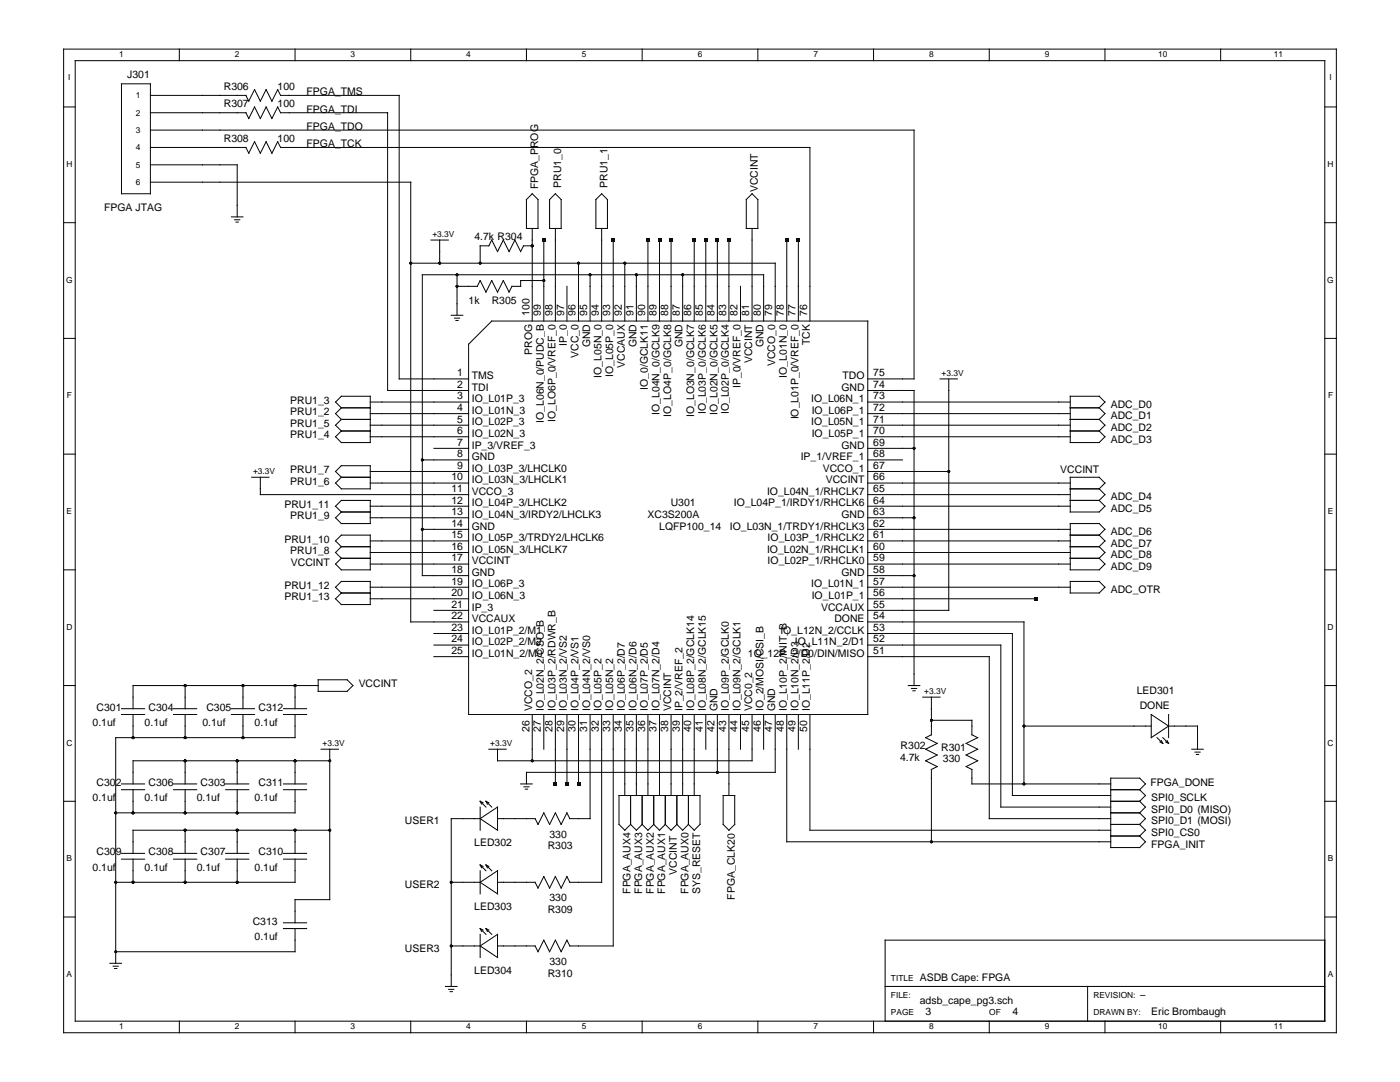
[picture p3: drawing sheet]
<svg xmlns="http://www.w3.org/2000/svg" width="279mm" height="216mm" viewBox="0 0 279 216" stroke-linecap="round" stroke-linejoin="round" font-family="sans-serif">
<g fill="none" stroke="#000" stroke-width=".2">
<path d="M12.7 9.8h254v196.3h-254zM15 12.1h249.4v191.7h-249.4zM24.2 16.7h5.8v22h-5.8zM30 19h19.1M35.8 9.8v2.3M49.1 19l.5 1.2 1.2-2.3 1.2 2.3 1.1-2.3 1.2 2.3 1.1-2.3 .6 1.1h23.7v56.6h13.8M58.9 9.8v2.3M82 9.8v2.3M105.1 9.8v2.3M128.2 9.8v2.3M151.2 9.8v2.3M174.3 9.8v2.3"/>
<path d="M197.4 9.8v2.3M220.5 9.8v2.3M243.6 9.8v2.3M12.7 21.3h2.3M30 36.4h52v87.7h11.5M30 22.5h19.1M30 29.4h19.1M30 26h152.4v49.6h-9.2M30 32.9h17.3v10.4M49.1 22.5l.5 1.2 1.2-2.4 1.2 2.4 1.1-2.4 1.2 2.4 1.1-2.4 .6 1.2h21.4v55.4h16.1M49.1 29.4l.5 1.2 1.2-2.3 1.2 2.3 1.1-2.3 1.2 2.3 1.1-2.3 .6 1.1h105.6v34.7M106.2 38.7l1.2 1.1v5.8h-2.3v-5.8z"/>
<path d="M109.7 39.8l1.1-1.1 1.2 1.1v5.8h-2.3zM120.1 38.7l1.1 1.1v5.8h-2.3v-5.8zM150.1 38.7l1.1 1.1v5.8h-2.3v-5.8zM264.4 21.3h2.3M12.7 44.4h2.3M46.2 43.3h2.3M46.8 43.9h1.1M47.1 44.3h.5M82 52.5h72.7v11.6M86 47.9h3.5M87.7 47.9v4.6M91.2 54.8v8.1"/>
<path d="M91.2 57.1h4.1l.5-1.1 1.2 2.3 1.1-2.3 1.2 2.3 1.1-2.3 1.2 2.3 .6-1.2M103.9 50.2l-1.1-2.3-1.2 2.3-1.2-2.3-1.1 2.3-1.2-2.3-.5 1.2h-1.8v3.4M106.2 45.6v18.5M106.2 49.1h-1.7l-.6 1.1M108.5 47.9v16.2M108.5 56h-4.6v1.1h-1.7M110.8 45.6v18.5M113.1 57.1v7M115.5 52.5v11.6M117.8 54.8v9.3M120.1 45.6v18.5M122.4 47.9v16.2"/>
<path d="M124.7 52.5v11.6M127 54.8v9.3M129.3 47.9v16.2M131.6 47.9v16.2M133.9 47.9v16.2M136.2 54.8v9.3M138.5 47.9v16.2M140.9 47.9v16.2M143.2 47.9v16.2M145.5 47.9v16.2M147.8 57.1v7M150.1 45.6v18.5"/>
<path d="M157 47.9v16.2M159.3 47.9v16.2M264.4 44.4h2.3M12.7 67.5h2.3M90.1 62.9h2.3M90.7 63.5h1M91 63.9h.4M93.5 68.7l4.6-4.6h75.1v78.5h-79.7zM152.4 64.1v-9.3h-68.1v60.1h9.2M173.2 77.9h9.2v58.9M187.6 75.6h3.5M189.3 75.6v46.2h-16.1"/>
<path d="M264.4 67.5h2.3M12.7 90.6h2.3M50.2 95.2h3.5M52 95.2v3.5h41.5M67 94.1l1.1-1.2h5.8v4.6h-5.8l-1.1-1.1 1.1-1.2zM68.1 95.2h5.8M68.1 81.4l-1.1-1.2 1.1-1.1h5.8v9.2h-5.8l-1.1-1.1 1.1-1.2M68.1 81.4l-1.1 1.1 1.1 1.2M68.1 83.7h5.8M68.1 81.4h5.8M68.1 86h5.8M68.1 83.7l-1.1 1.1 1.1 1.2"/>
<path d="M73.9 96.4h19.6M73.9 80.2h19.6M73.9 82.5h19.6M73.9 84.8h19.6M73.9 87.2h19.6M73.9 94.1h19.6M84.3 91.8h9.2M86.6 89.5h6.9M173.2 89.5h9.2M173.2 96.4h40.4M173.2 91.8h6.9M173.2 98.7h40.4"/>
<path d="M173.2 80.2h40.4M173.2 82.5h40.4M173.2 84.8h40.4M173.2 87.2h40.4M173.2 94.1h16.1M213.6 97.5h5.8M213.6 83.7h5.8M213.6 81.4h5.8M213.6 86h5.8M213.6 99.9h5.8M219.4 81.4l1.1-1.2-1.1-1.1h-5.8v9.2h5.8l1.1-1.1-1.1-1.2M219.4 97.5l1.1-1.1-1.1-1.2h-5.8v7h5.8l1.1-1.2-1.1-1.1"/>
<path d="M219.4 81.4l1.1 1.1-1.1 1.2M219.4 83.7l1.1 1.1-1.1 1.2M219.4 97.5l1.1 1.2-1.1 1.2M264.4 90.6h2.3M12.7 113.7h2.3M67 101l1.1-1.1h5.8v4.6h-5.8l-1.1-1.2 1.1-1.1zM67 117.2l1.1-1.2h5.8v4.6h-5.8l-1.1-1.1 1.1-1.2zM68.1 109.1l-1.1-1.2 1.1-1.1h5.8v6.9h-5.8l-1.1-1.1 1.1-1.2M68.1 111.4h5.8M68.1 102.2h5.8M68.1 109.1l-1.1 1.1 1.1 1.2M68.1 109.1h5.8"/>
<path d="M68.1 118.3h5.8M73.9 103.3h19.6M73.9 101h19.6M73.9 107.9h19.6M73.9 110.2h19.6M73.9 112.6h19.6M73.9 117.2h19.6M73.9 119.5h19.6M84.3 105.6h9.2M173.2 103.3h9.2M173.2 114.9h9.2M173.2 105.6h40.4"/>
<path d="M173.2 101h40.4M173.2 107.9h40.4M173.2 110.2h40.4M173.2 112.6h40.4M173.2 117.2h40.4M173.2 119.5h33.5M213.6 116h5.8l1.1 1.2-1.1 1.1h-5.8zM213.6 111.4h5.8M213.6 109.1h5.8M213.6 106.8h5.8M219.4 106.8l1.1-1.2-1.1-1.1h-5.8v9.2h5.8l1.1-1.1-1.1-1.2M219.4 106.8l1.1 1.1-1.1 1.2"/>
<path d="M219.4 109.1l1.1 1.1-1.1 1.2M264.4 113.7h2.3M12.7 136.8h2.3M36.9 136.8v4.6M48.5 136.8v4.6M58.9 136.8v4.6M63.5 136.8h-36.9v4.6M63.5 135.6h5.8l1.1 1.2-1.1 1.2h-5.8zM86.6 121.8h6.9M86.6 126.4h6.9M86.6 128.7h6.9M86.6 131h6.9"/>
<path d="M173.2 131h24.2v32.4h24.3M173.2 124.1h31.2v32.3M173.2 126.4h28.8v32.3h19.7M173.2 128.7h26.5v32.3h22M181.3 136.8h2.3M181.9 137.4h1M182.2 137.8h.4M184.2 139.1h3.4M185.9 139.1v7.5l-1.2 .6 2.3 1.1-2.3 1.2 2.3 1.2-2.3 1.1 2.3 1.2-1.1 .5v14.5M264.4 136.8h2.3M12.7 159.9h2.3M24.2 156.4h4.7"/>
<path d="M24.2 157.6h4.7M24.2 142.6h4.7M24.2 141.4h4.7M26.6 142.6v4.6M26.6 157.6v4.6M34.6 156.4h4.7M34.6 157.6h4.7M34.6 142.6h4.7M34.6 141.4h4.7M36.9 142.6v4.6M36.9 151.8v4.6M36.9 157.6v4.6"/>
<path d="M45 156.4h4.6M45 157.6h4.6M46.2 142.6h4.6M46.2 141.4h4.6M47.3 151.8v4.6M47.3 157.6v4.6M48.5 142.6v4.6M56.6 156.4h4.6M56.6 157.6h4.6M56.6 142.6h4.6M56.6 141.4h4.6M58.9 142.6v4.6h-35.8v45"/>
<path d="M58.9 151.8v4.6M58.9 157.6v4.6h-35.8M64.1 149.5h3.4M65.8 149.5v30h-6.9v4.6M65.8 151.8h-39.2v4.6M95.8 159.9l1.2 1.1M95.8 159.9l.3 .6M95.8 159.9l.6 .3M97 159.9l1.1 1.1M97 159.9l.3 .6M97 159.9l.6 .3M97.6 149.5h3.4"/>
<path d="M103.9 156.4h2.3M104.5 157h1.1M104.8 157.5h.5M106.2 142.6v9.2M108.5 142.6v6.9M110.8 142.6v13.8M113.1 142.6v13.8M115.5 142.6v13.8M117.8 142.6v20.8h-4.1l-.6-1.2-1.1 2.3-1.2-2.3-1.1 2.3-1.2-2.3-1.1 2.3-.6-1.1h-7.5M120.1 142.6v33.5h-6.4l-.6-1.2-1.1 2.3-1.2-2.3-1.1 2.3-1.2-2.3-1.1 2.3-.6-1.1h-7.5M122.4 142.6v46.2h-8.7l-.6-1.2-1.1 2.3-1.2-2.3-1.1 2.3-1.2-2.3-1.1 2.3-.6-1.1h-7.5M124.7 142.6v16.1"/>
<path d="M125.8 158.7v5.8M127 142.6v16.1M128.2 158.7v5.8M129.3 142.6v16.1M130.5 158.7v5.8M131.6 142.6v16.1M132.8 158.7v5.8M133.9 142.6v16.1M135.1 158.7v5.8M136.2 142.6v16.1M137.4 158.7v5.8M138.5 142.6v16.1"/>
<path d="M140.9 142.6v6.9M143.2 142.6v11.5M144.3 158.7h2.3v5.8l-1.1 1.2-1.2-1.2zM145.5 142.6v16.1M147.8 142.6v6.9M150.1 142.6v9.2h-50.8v-2.3M152.4 142.6v6.9M154.7 142.6v11.5h-49.6v2.3M157 142.6v25.4h64.7M159.3 142.6v6.9M161.6 142.6v23.1h60.1M185.9 143.7h8.1v2.9l1.1 .6-2.3 1.1 2.3 1.2-2.3 1.2 2.3 1.1-2.3 1.2 1.2 .5v2.9h27.7"/>
<path d="M204.4 144.9h25.4M221.7 159.9h5.7M221.7 157.6h5.7M227.4 157.6l1.2-1.2-1.2-1.1h-5.7v13.8h5.7l1.2-1.1-1.2-1.2M227.4 157.6l1.2 1.1-1.2 1.2M227.4 159.9l1.2 1.1-1.2 1.2M229.8 142.6l3.4 2.3-3.4 2.3zM230.9 147.2l1.2 1.1M231.5 148.1l.6 .2M231.8 147.8l.3 .5M232.1 147.2l1.1 1.1M232.6 148.1l.6 .2"/>
<path d="M232.9 147.8l.3 .5M233.2 142.6v4.6M233.2 144.9h5.8v4.6M237.8 149.5h2.3M238.5 150.1h1M238.8 150.5h.4M264.4 159.9h2.3M24.2 171.4h4.7M24.2 170.3h4.7M26.6 171.4v4.7M34.6 171.4h4.7M34.6 170.3h4.7"/>
<path d="M36.9 165.7v4.6M36.9 171.4v4.7M45 171.4h4.6M45 170.3h4.6M47.3 165.7v4.6M47.3 171.4v4.7M56.6 171.4h4.6M56.6 170.3h4.6M58.9 165.7v4.6M58.9 171.4v4.7h-35.8M65.8 165.7h-39.2v4.6M90.1 176.1h5.7"/>
<path d="M95.8 163.4l3.5-2.4v4.7zM95.8 176.1l3.5-2.4v4.7zM95.8 161v4.7M95.8 173.7v4.7M95.8 163.4h-5.7v33.4M95.8 172.6l1.2 1.1M95.8 172.6l.3 .6M95.8 172.6l.6 .3M97 172.6l1.1 1.1M97 172.6l.3 .6M97 172.6l.6 .3M125.8 164.5l-1.1 1.2-1.2-1.2v-5.8h16.2v5.8l-1.2 1.2-1.1-1.2"/>
<path d="M125.8 164.5l1.2 1.2 1.2-1.2M128.2 164.5l1.1 1.2 1.2-1.2M130.5 164.5l1.1 1.2 1.2-1.2M132.8 164.5l1.1 1.2 1.2-1.2M135.1 164.5l1.1 1.2 1.2-1.2M221.7 166.8h5.7M221.7 162.2h5.7M221.7 164.5h5.7M227.4 164.5l1.2 1.2-1.2 1.1M227.4 162.2l1.2 1.2-1.2 1.1M12.7 183h2.3M21.9 192.2h2.3"/>
<path d="M22.6 192.8h1M22.9 193.3h.4M56.6 184.1h4.6M56.6 185.3h4.6M58.9 185.3v4.6h-35.8M88.9 196.8h2.3M89.5 197.4h1.1M89.8 197.9h.5M90.1 188.8h5.7M95.8 188.8l3.5-2.4v4.7zM95.8 186.4v4.7M95.8 185.3l1.2 1.1"/>
<path d="M95.8 185.3l.3 .6M95.8 185.3l.6 .3M97 185.3l1.1 1.1M97 185.3l.3 .6M97 185.3l.6 .3M176.6 196.8h87.8M217.1 196.8v7M264.4 183h2.3M264.4 187.6h-87.8v16.2M35.8 203.8v2.3M58.9 203.8v2.3M82 203.8v2.3"/>
<path d="M105.1 203.8v2.3M128.2 203.8v2.3M151.2 203.8v2.3M174.3 203.8v2.3M197.4 203.8v2.3M220.5 203.8v2.3M243.6 203.8v2.3"/>
</g>
<g fill="#000">
<path d="M108.2 47.6h.7v.6h-.7zM122 47.6h.7v.6h-.7zM129 47.6h.7v.6h-.7zM131.3 47.6h.7v.6h-.7zM133.6 47.6h.7v.6h-.7zM138.2 47.6h.7v.6h-.7zM140.5 47.6h.7v.6h-.7zM142.8 47.6h.7v.6h-.7zM145.1 47.6h.7v.6h-.7zM156.7 47.6h.7v.6h-.7zM159 47.6h.7v.6h-.7zM206.3 119.1h.7v.7h-.7z"/>
<path d="M110.5 156.1h.7v.7h-.7zM112.8 156.1h.7v.7h-.7zM115.1 156.1h.7v.7h-.7z"/>
<circle cx="82" cy="52.5" r=".29"/>
<circle cx="87.7" cy="52.5" r=".29"/>
<circle cx="91.2" cy="54.8" r=".29"/>
<circle cx="91.2" cy="57.1" r=".29"/>
<circle cx="95.8" cy="52.5" r=".29"/>
<circle cx="106.2" cy="49.1" r=".29"/>
<circle cx="108.5" cy="56" r=".29"/>
<circle cx="115.5" cy="52.5" r=".29"/>
<circle cx="117.8" cy="54.8" r=".29"/>
<circle cx="124.7" cy="52.5" r=".29"/>
<circle cx="127" cy="54.8" r=".29"/>
<circle cx="136.2" cy="54.8" r=".29"/>
<circle cx="84.3" cy="91.8" r=".29"/>
<circle cx="182.4" cy="89.5" r=".29"/>
<circle cx="189.3" cy="94.1" r=".29"/>
<circle cx="84.3" cy="105.6" r=".29"/>
<circle cx="182.4" cy="103.3" r=".29"/>
<circle cx="182.4" cy="114.9" r=".29"/>
<circle cx="36.9" cy="136.8" r=".29"/>
<circle cx="48.5" cy="136.8" r=".29"/>
<circle cx="58.9" cy="136.8" r=".29"/>
<circle cx="26.6" cy="147.2" r=".29"/>
<circle cx="36.9" cy="147.2" r=".29"/>
<circle cx="36.9" cy="151.8" r=".29"/>
<circle cx="47.3" cy="151.8" r=".29"/>
<circle cx="48.5" cy="147.2" r=".29"/>
<circle cx="58.9" cy="151.8" r=".29"/>
<circle cx="65.8" cy="151.8" r=".29"/>
<circle cx="106.2" cy="151.8" r=".29"/>
<circle cx="143.2" cy="154.1" r=".29"/>
<circle cx="185.9" cy="143.7" r=".29"/>
<circle cx="204.4" cy="156.4" r=".29"/>
<circle cx="204.4" cy="144.9" r=".29"/>
<circle cx="23.1" cy="162.2" r=".29"/>
<circle cx="23.1" cy="176.1" r=".29"/>
<circle cx="26.6" cy="162.2" r=".29"/>
<circle cx="26.6" cy="176.1" r=".29"/>
<circle cx="36.9" cy="162.2" r=".29"/>
<circle cx="36.9" cy="176.1" r=".29"/>
<circle cx="36.9" cy="165.7" r=".29"/>
<circle cx="47.3" cy="162.2" r=".29"/>
<circle cx="47.3" cy="176.1" r=".29"/>
<circle cx="47.3" cy="165.7" r=".29"/>
<circle cx="58.9" cy="165.7" r=".29"/>
<circle cx="65.8" cy="165.7" r=".29"/>
<circle cx="90.1" cy="176.1" r=".29"/>
<circle cx="185.9" cy="168" r=".29"/>
<circle cx="23.1" cy="189.9" r=".29"/>
<circle cx="90.1" cy="188.8" r=".29"/>
</g>
<g font-size="2.1">
<text x="25.4" y="15.6">J301</text>
<text x="44.7" y="17.9">R306</text>
<text x="55.4" y="17.9">100</text>
<text x="44.7" y="21.3">R307</text>
<text x="55.4" y="21.3">100</text>
<text x="61.2" y="19">FPGA_TMS</text>
<text x="61.2" y="22.5">FPGA_TDI</text>
<text x="44.7" y="28.3">R308</text>
<text x="55.4" y="28.3">100</text>
<text x="61.2" y="26">FPGA_TDO</text>
<text x="61.2" y="29.4">FPGA_TCK</text>
<text x="107.4" y="37.8" transform="rotate(-90 107.4 37.8)">FPGA_PROG</text>
<text x="112" y="37.5" transform="rotate(-90 112 37.5)">PRU1_0</text>
<text x="121.2" y="37.5" transform="rotate(-90 121.2 37.5)">PRU1_1</text>
<text x="151.2" y="38.3" transform="rotate(-90 151.2 38.3)">VCCINT</text>
<text x="20.8" y="42.1">FPGA JTAG</text>
<text x="94.7" y="47.9">4.7k R304</text>
<text x="93.5" y="60.6">1k</text>
<text x="98.1" y="60.6">R305</text>
<text x="105.6" y="63" transform="rotate(-90 105.6 63)">100</text>
<text x="107.9" y="63" transform="rotate(-90 107.9 63)">99</text>
<text x="110.3" y="63" transform="rotate(-90 110.3 63)">98</text>
<text x="112.6" y="63" transform="rotate(-90 112.6 63)">97</text>
<text x="114.9" y="63" transform="rotate(-90 114.9 63)">96</text>
<text x="117.2" y="63" transform="rotate(-90 117.2 63)">95</text>
<text x="119.5" y="63" transform="rotate(-90 119.5 63)">94</text>
<text x="121.8" y="63" transform="rotate(-90 121.8 63)">93</text>
<text x="124.1" y="63" transform="rotate(-90 124.1 63)">92</text>
<text x="126.4" y="63" transform="rotate(-90 126.4 63)">91</text>
<text x="128.7" y="63" transform="rotate(-90 128.7 63)">90</text>
<text x="131" y="63" transform="rotate(-90 131 63)">89</text>
<text x="133.3" y="63" transform="rotate(-90 133.3 63)">88</text>
<text x="135.7" y="63" transform="rotate(-90 135.7 63)">87</text>
<text x="138" y="63" transform="rotate(-90 138 63)">86</text>
<text x="140.3" y="63" transform="rotate(-90 140.3 63)">85</text>
<text x="142.6" y="63" transform="rotate(-90 142.6 63)">84</text>
<text x="144.9" y="63" transform="rotate(-90 144.9 63)">83</text>
<text x="147.2" y="63" transform="rotate(-90 147.2 63)">82</text>
<text x="149.5" y="63" transform="rotate(-90 149.5 63)">81</text>
<text x="151.8" y="63" transform="rotate(-90 151.8 63)">80</text>
<text x="154.1" y="63" transform="rotate(-90 154.1 63)">79</text>
<text x="156.4" y="63" transform="rotate(-90 156.4 63)">78</text>
<text x="158.7" y="63" transform="rotate(-90 158.7 63)">77</text>
<text x="161.1" y="63" transform="rotate(-90 161.1 63)">76</text>
<text x="106.2" y="70.8" transform="rotate(-90 106.2 70.8)">PROG</text>
<text x="113.1" y="69" transform="rotate(-90 113.1 69)">IP_0</text>
<text x="115.5" y="71.4" transform="rotate(-90 115.5 71.4)">VCC_0</text>
<text x="117.8" y="69.3" transform="rotate(-90 117.8 69.3)">GND</text>
<text x="127" y="69.3" transform="rotate(-90 127 69.3)">GND</text>
<text x="136.2" y="69.3" transform="rotate(-90 136.2 69.3)">GND</text>
<text x="152.4" y="69.3" transform="rotate(-90 152.4 69.3)">GND</text>
<text x="161.6" y="68.9" transform="rotate(-90 161.6 68.9)">TCK</text>
<text x="91.3" y="75.1">1</text>
<text x="91.3" y="77.4">2</text>
<text x="94.2" y="75.7">TMS</text>
<text x="94.2" y="78">TDI</text>
<text x="120.1" y="75.4" transform="rotate(-90 120.1 75.4)">IO_L05N_0</text>
<text x="122.4" y="75.2" transform="rotate(-90 122.4 75.2)">IO_L05P_0</text>
<text x="124.7" y="73.4" transform="rotate(-90 124.7 73.4)">VCCAUX</text>
<text x="129.3" y="77.8" transform="rotate(-90 129.3 77.8)">IO_0/GCLK11</text>
<text x="147.8" y="77.4" transform="rotate(-90 147.8 77.4)">IP_0/VREF_0</text>
<text x="150.1" y="72.5" transform="rotate(-90 150.1 72.5)">VCCINT</text>
<text x="154.7" y="73" transform="rotate(-90 154.7 73)">VCCO_0</text>
<text x="157" y="75.4" transform="rotate(-90 157 75.4)">IO_L01N_0</text>
<text x="167.9" y="78">GND</text>
<text x="168.1" y="75.7">TDO</text>
<text x="174.3" y="77.4">74</text>
<text x="174.3" y="75.1">75</text>
<text x="57.9" y="82.9">PRU1_2</text>
<text x="57.9" y="80.6">PRU1_3</text>
<text x="91.3" y="79.7">3</text>
<text x="91.3" y="82">4</text>
<text x="94.2" y="80.3">IO_L01P_3</text>
<text x="94.2" y="82.6">IO_L01N_3</text>
<text x="131.6" y="82.8" transform="rotate(-90 131.6 82.8)">IO_L04N_0/GCLK9</text>
<text x="133.9" y="83.1" transform="rotate(-90 133.9 83.1)">IO_LO4P_0/GCLK8</text>
<text x="138.5" y="83.2" transform="rotate(-90 138.5 83.2)">IO_LO3N_0/GCLK7</text>
<text x="140.9" y="82.7" transform="rotate(-90 140.9 82.7)">IO_L03P_0/GCLK6</text>
<text x="143.2" y="82.8" transform="rotate(-90 143.2 82.8)">IO_L02N_0/GCLK5</text>
<text x="145.5" y="82.7" transform="rotate(-90 145.5 82.7)">IO_L02P_0/GCLK4</text>
<text x="159.3" y="83.7" transform="rotate(-90 159.3 83.7)">IO_L01P_0/VREF_0</text>
<text x="161.9" y="80.3">IO_L06N_1</text>
<text x="162" y="82.6">IO_L06P_1</text>
<text x="174.3" y="82">72</text>
<text x="174.3" y="79.7">73</text>
<text x="221.7" y="81.4">ADC_D0</text>
<text x="221.7" y="83.7">ADC_D1</text>
<text x="57.9" y="87.5">PRU1_4</text>
<text x="57.9" y="85.2">PRU1_5</text>
<text x="91.3" y="84.3">5</text>
<text x="91.3" y="86.6">6</text>
<text x="91.3" y="88.9">7</text>
<text x="94.2" y="84.9">IO_L02P_3</text>
<text x="94.2" y="87.2">IO_L02N_3</text>
<text x="94.2" y="89.5">IP_3/VREF_3</text>
<text x="108.5" y="84.4" transform="rotate(-90 108.5 84.4)">IO_L06N_0/PUDC_B</text>
<text x="110.8" y="84.2" transform="rotate(-90 110.8 84.2)">IO_LO6P_0/VREF_0</text>
<text x="161.9" y="84.9">IO_L05N_1</text>
<text x="162" y="87.2">IO_L05P_1</text>
<text x="167.9" y="89.5">GND</text>
<text x="174.3" y="84.3">71</text>
<text x="174.3" y="88.9">69</text>
<text x="174.3" y="86.6">70</text>
<text x="221.7" y="86">ADC_D2</text>
<text x="221.7" y="88.3">ADC_D3</text>
<text x="57.9" y="94.4">PRU1_7</text>
<text x="90.1" y="95.9">10</text>
<text x="91.3" y="91.3">8</text>
<text x="91.3" y="93.6">9</text>
<text x="94.2" y="91.8">GND</text>
<text x="94.2" y="94.1">IO_L03P_3/LHCLK0</text>
<text x="159.8" y="91.8">IP_1/VREF_1</text>
<text x="164.2" y="94.1">VCCO_1</text>
<text x="174.3" y="95.9">66</text>
<text x="174.3" y="93.6">67</text>
<text x="174.3" y="91.3">68</text>
<text x="211.6" y="94.4">VCCINT</text>
<text x="56.8" y="101.3">PRU1_11</text>
<text x="57.9" y="96.7">PRU1_6</text>
<text x="90.1" y="98.2">11</text>
<text x="90.1" y="100.5">12</text>
<text x="94.2" y="98.8">VCCO_3</text>
<text x="94.2" y="101.1">IO_L04P_3/LHCLK2</text>
<text x="94.2" y="96.4">IO_L03N_3/LHCLK1</text>
<text x="133.9" y="101.1">U301</text>
<text x="146.5" y="101.1">IO_L04P_1/IRDY1/RHCLK6</text>
<text x="153.1" y="98.8">IO_L04N_1/RHCLK7</text>
<text x="164.8" y="96.4">VCCINT</text>
<text x="174.3" y="100.5">64</text>
<text x="174.3" y="98.2">65</text>
<text x="221.7" y="99.9">ADC_D4</text>
<text x="57.9" y="103.7">PRU1_9</text>
<text x="90.1" y="102.8">13</text>
<text x="90.1" y="105.1">14</text>
<text x="90.1" y="107.4">15</text>
<text x="94.2" y="103.4">IO_L04N_3/IRDY2/LHCLK3</text>
<text x="94.2" y="105.7">GND</text>
<text x="94.2" y="108">IO_L05P_3/TRDY2/LHCLK6</text>
<text x="129.3" y="103.4">XC3S200A</text>
<text x="131.6" y="105.7">LQFP100_14</text>
<text x="145.7" y="105.7">IO_L03N_1/TRDY1/RHCLK3</text>
<text x="153.2" y="108">IO_L03P_1/RHCLK2</text>
<text x="167.9" y="103.4">GND</text>
<text x="174.3" y="107.4">61</text>
<text x="174.3" y="105.1">62</text>
<text x="174.3" y="102.8">63</text>
<text x="221.7" y="102.2">ADC_D5</text>
<text x="221.7" y="106.8">ADC_D6</text>
<text x="56.8" y="108.3">PRU1_10</text>
<text x="57.9" y="110.6">PRU1_8</text>
<text x="58.1" y="112.9">VCCINT</text>
<text x="90.1" y="109.7">16</text>
<text x="90.1" y="112">17</text>
<text x="94.2" y="110.3">IO_L05N_3/LHCLK7</text>
<text x="94.2" y="112.6">VCCINT</text>
<text x="153.1" y="110.3">IO_L02N_1/RHCLK1</text>
<text x="153.2" y="112.6">IO_L02P_1/RHCLK0</text>
<text x="174.3" y="112">59</text>
<text x="174.3" y="109.7">60</text>
<text x="221.7" y="109.1">ADC_D7</text>
<text x="221.7" y="111.4">ADC_D8</text>
<text x="221.7" y="113.7">ADC_D9</text>
<text x="56.8" y="119.8">PRU1_13</text>
<text x="56.8" y="117.5">PRU1_12</text>
<text x="90.1" y="114.3">18</text>
<text x="90.1" y="116.7">19</text>
<text x="90.1" y="119">20</text>
<text x="94.2" y="114.9">GND</text>
<text x="94.2" y="117.2">IO_L06P_3</text>
<text x="94.2" y="119.5">IO_L06N_3</text>
<text x="161.9" y="117.2">IO_L01N_1</text>
<text x="162" y="119.5">IO_L01P_1</text>
<text x="167.9" y="114.9">GND</text>
<text x="174.3" y="119">56</text>
<text x="174.3" y="116.7">57</text>
<text x="174.3" y="114.3">58</text>
<text x="221.7" y="118.3">ADC_OTR</text>
<text x="90.1" y="121.3">21</text>
<text x="90.1" y="123.6">22</text>
<text x="90.1" y="125.9">23</text>
<text x="94.2" y="121.8">IP_3</text>
<text x="94.2" y="124.2">VCCAUX</text>
<text x="163.9" y="121.8">VCCAUX</text>
<text x="166.5" y="124.2">DONE</text>
<text x="174.3" y="125.9">53</text>
<text x="174.3" y="123.6">54</text>
<text x="174.3" y="121.3">55</text>
<text x="90.1" y="128.2">24</text>
<text x="90.1" y="130.5">25</text>
<text x="94.2" y="126.5">IO_L01P_2/M1</text>
<text x="94.2" y="128.8">IO_L02P_2/M2</text>
<text x="94.2" y="131.1">IO_L01N_2/M0</text>
<text x="149.3" y="131.1">1O_12P_2/D0/DIN/MISO</text>
<text x="155.7" y="126.5">IO_L12N_2/CCLK</text>
<text x="158.6" y="128.8">IO_L11N_2/D1</text>
<text x="174.3" y="130.5">51</text>
<text x="174.3" y="128.2">52</text>
<text x="71.6" y="137.2">VCCINT</text>
<text x="19.3" y="141.8">C301</text>
<text x="29.7" y="141.8">C304</text>
<text x="41.2" y="141.8">C305</text>
<text x="51.6" y="141.8">C312</text>
<text x="106.2" y="141.9" transform="rotate(-90 106.2 141.9)">VCCO_2</text>
<text x="108.5" y="141.9" transform="rotate(-90 108.5 141.9)">IO_L02N_2/CSO_B</text>
<text x="110.8" y="141.9" transform="rotate(-90 110.8 141.9)">IO_L03P_2/RDWR_B</text>
<text x="113.1" y="141.9" transform="rotate(-90 113.1 141.9)">IO_L03N_2/VS2</text>
<text x="115.5" y="141.9" transform="rotate(-90 115.5 141.9)">IO_L04P_2/VS1</text>
<text x="117.8" y="141.9" transform="rotate(-90 117.8 141.9)">IO_L04N_2/VS0</text>
<text x="120.1" y="141.9" transform="rotate(-90 120.1 141.9)">IO_L05P_2</text>
<text x="122.4" y="141.9" transform="rotate(-90 122.4 141.9)">IO_L05N_2</text>
<text x="124.7" y="141.9" transform="rotate(-90 124.7 141.9)">IO_L06P_2/D7</text>
<text x="127" y="141.9" transform="rotate(-90 127 141.9)">IO_L06N_2/D6</text>
<text x="129.3" y="141.9" transform="rotate(-90 129.3 141.9)">IO_L07P_2/D5</text>
<text x="131.6" y="141.9" transform="rotate(-90 131.6 141.9)">IO_L07N_2/D4</text>
<text x="133.9" y="141.9" transform="rotate(-90 133.9 141.9)">VCCINT</text>
<text x="136.2" y="141.9" transform="rotate(-90 136.2 141.9)">IP_2/VREF_2</text>
<text x="138.5" y="141.9" transform="rotate(-90 138.5 141.9)">IO_L08P_2/GCLK14</text>
<text x="140.9" y="141.9" transform="rotate(-90 140.9 141.9)">IO_L08N_2/GCLK15</text>
<text x="143.2" y="141.9" transform="rotate(-90 143.2 141.9)">GND</text>
<text x="145.5" y="141.9" transform="rotate(-90 145.5 141.9)">IO_L09P_2/GCLK0</text>
<text x="147.8" y="141.9" transform="rotate(-90 147.8 141.9)">IO_L09N_2/GCLK1</text>
<text x="150.1" y="141.9" transform="rotate(-90 150.1 141.9)">VCC0_2</text>
<text x="152.4" y="141.9" transform="rotate(-90 152.4 141.9)">IO_2/MOSI/CSI_B</text>
<text x="154.7" y="141.9" transform="rotate(-90 154.7 141.9)">GND</text>
<text x="157" y="141.9" transform="rotate(-90 157 141.9)">IO_L10P_2/INIT_B</text>
<text x="159.3" y="141.9" transform="rotate(-90 159.3 141.9)">IO_L10N_2/D3</text>
<text x="161.6" y="141.9" transform="rotate(-90 161.6 141.9)">IO_L11P_2/D2</text>
<text x="226.9" y="138.5">LED301</text>
<text x="227.4" y="141.4">DONE</text>
<text x="18.5" y="144.9">0.1uf</text>
<text x="28.9" y="144.9">0.1uf</text>
<text x="40.4" y="144.9">0.1uf</text>
<text x="50.8" y="144.9">0.1uf</text>
<text x="105.6" y="146" transform="rotate(-90 105.6 146)">26</text>
<text x="107.9" y="146" transform="rotate(-90 107.9 146)">27</text>
<text x="110.3" y="146" transform="rotate(-90 110.3 146)">28</text>
<text x="112.6" y="146" transform="rotate(-90 112.6 146)">29</text>
<text x="114.9" y="146" transform="rotate(-90 114.9 146)">30</text>
<text x="117.2" y="146" transform="rotate(-90 117.2 146)">31</text>
<text x="119.5" y="146" transform="rotate(-90 119.5 146)">32</text>
<text x="121.8" y="146" transform="rotate(-90 121.8 146)">33</text>
<text x="124.1" y="146" transform="rotate(-90 124.1 146)">34</text>
<text x="126.4" y="146" transform="rotate(-90 126.4 146)">35</text>
<text x="128.7" y="146" transform="rotate(-90 128.7 146)">36</text>
<text x="131" y="146" transform="rotate(-90 131 146)">37</text>
<text x="133.3" y="146" transform="rotate(-90 133.3 146)">38</text>
<text x="135.7" y="146" transform="rotate(-90 135.7 146)">39</text>
<text x="138" y="146" transform="rotate(-90 138 146)">40</text>
<text x="140.3" y="146" transform="rotate(-90 140.3 146)">41</text>
<text x="142.6" y="146" transform="rotate(-90 142.6 146)">42</text>
<text x="144.9" y="146" transform="rotate(-90 144.9 146)">43</text>
<text x="147.2" y="146" transform="rotate(-90 147.2 146)">44</text>
<text x="149.5" y="146" transform="rotate(-90 149.5 146)">45</text>
<text x="151.8" y="146" transform="rotate(-90 151.8 146)">46</text>
<text x="154.1" y="146" transform="rotate(-90 154.1 146)">47</text>
<text x="156.4" y="146" transform="rotate(-90 156.4 146)">48</text>
<text x="158.7" y="146" transform="rotate(-90 158.7 146)">49</text>
<text x="161.1" y="146" transform="rotate(-90 161.1 146)">50</text>
<text x="179.7" y="149.5">R302</text>
<text x="187.8" y="149.8">R301</text>
<text x="179.6" y="151.8">4.7k</text>
<text x="188.2" y="152.1">330</text>
<text x="18.5" y="159.9">0.1uf</text>
<text x="19.3" y="156.8">C302</text>
<text x="28.9" y="159.9">0.1uf</text>
<text x="29.7" y="156.8">C306</text>
<text x="39.3" y="159.9">0.1uf</text>
<text x="40" y="156.8">C303</text>
<text x="50.8" y="159.9">0.1uf</text>
<text x="51.6" y="156.8">C311</text>
<text x="229.6" y="156.8">FPGA_DONE</text>
<text x="229.8" y="159.9">SPI0_SCLK</text>
<text x="80.8" y="164.5">USER1</text>
<text x="109.7" y="167.1">330</text>
<text x="229.8" y="166.8">SPI0_CS0</text>
<text x="229.8" y="162.2">SPI0_D0 (MISO)</text>
<text x="229.8" y="164.5">SPI0_D1 (MOSI)</text>
<text x="18.5" y="173.7">0.1uf</text>
<text x="19.3" y="170.6">C309</text>
<text x="28.9" y="173.7">0.1uf</text>
<text x="29.7" y="170.6">C308</text>
<text x="39.3" y="173.7">0.1uf</text>
<text x="40" y="170.6">C307</text>
<text x="50.8" y="173.7">0.1uf</text>
<text x="51.6" y="170.6">C310</text>
<text x="94.6" y="168.9">LED302</text>
<text x="109.3" y="169.5">R303</text>
<text x="229.8" y="169.1">FPGA_INIT</text>
<text x="80.8" y="177.2">USER2</text>
<text x="109.7" y="179.8">330</text>
<text x="125.8" y="178.4" transform="rotate(-90 125.8 178.4)">FPGA_AUX4</text>
<text x="128.2" y="178.4" transform="rotate(-90 128.2 178.4)">FPGA_AUX3</text>
<text x="130.5" y="178.4" transform="rotate(-90 130.5 178.4)">FPGA_AUX2</text>
<text x="132.8" y="178.4" transform="rotate(-90 132.8 178.4)">FPGA_AUX1</text>
<text x="135.1" y="174.6" transform="rotate(-90 135.1 174.6)">VCCINT</text>
<text x="137.4" y="178.4" transform="rotate(-90 137.4 178.4)">FPGA_AUX0</text>
<text x="139.7" y="178.4" transform="rotate(-90 139.7 178.4)">SYS_RESET</text>
<text x="146.6" y="179.5" transform="rotate(-90 146.6 179.5)">FPGA_CLK20</text>
<text x="50.4" y="184.5">C313</text>
<text x="94.6" y="181.6">LED303</text>
<text x="109.3" y="182.2">R309</text>
<text x="50.8" y="187.6">0.1uf</text>
<text x="80.8" y="189.9">USER3</text>
<text x="94.6" y="194.3">LED304</text>
<text x="109.3" y="194.9">R310</text>
<text x="109.7" y="192.5">330</text>
<text x="183.6" y="195.7">ASDB Cape: FPGA</text>
<text x="183.6" y="200.3">adsb_cape_pg3.sch</text>
<text x="184.7" y="202.6">3</text>
<text x="202" y="202.6">4</text>
<text x="227.4" y="199.1">−</text>
<text x="229.8" y="202.6">Eric Brombaugh</text>
</g>
<g font-size="1.7">
<text x="23.8" y="11.4">1</text>
<text x="46.9" y="11.4">2</text>
<text x="70" y="11.4">3</text>
<text x="93.1" y="11.4">4</text>
<text x="116.1" y="11.4">5</text>
<text x="139.2" y="11.4">6</text>
<text x="162.3" y="11.4">7</text>
<text x="185.4" y="11.4">8</text>
<text x="208.5" y="11.4">9</text>
<text x="231.1" y="11.4">10</text>
<text x="254.2" y="11.4">11</text>
<text x="13.6" y="16">I</text>
<text x="265.3" y="16">I</text>
<text x="27.1" y="23.1">2</text>
<text x="27.1" y="19.6">1</text>
<text x="27.1" y="26.5">3</text>
<text x="13.3" y="33.3">H</text>
<text x="27.1" y="30">4</text>
<text x="27.1" y="33.5">5</text>
<text x="264.9" y="33.3">H</text>
<text x="27.1" y="36.9">6</text>
<text x="86.3" y="47.3">+3.3V</text>
<text x="13.2" y="56.4">G</text>
<text x="264.9" y="56.4">G</text>
<text x="187.9" y="75">+3.3V</text>
<text x="13.3" y="79.5">F</text>
<text x="265" y="79.5">F</text>
<text x="50.5" y="94.7">+3.3V</text>
<text x="13.3" y="102.6">E</text>
<text x="265" y="102.6">E</text>
<text x="13.3" y="125.7">D</text>
<text x="264.9" y="125.7">D</text>
<text x="184.4" y="138.5">+3.3V</text>
<text x="13.3" y="148.8">C</text>
<text x="64.4" y="148.9">+3.3V</text>
<text x="97.8" y="148.9">+3.3V</text>
<text x="264.9" y="148.8">C</text>
<text x="13.3" y="171.9">B</text>
<text x="265" y="171.9">B</text>
<text x="13.3" y="195">A</text>
<text x="177.8" y="195.7">TITLE</text>
<text x="265" y="195">A</text>
<text x="177.8" y="202.6">PAGE</text>
<text x="177.8" y="199.1">FILE:</text>
<text x="197.4" y="202.6">OF</text>
<text x="218.2" y="202.6">DRAWN BY:</text>
<text x="218.2" y="199.1">REVISION:</text>
<text x="23.8" y="205.3">1</text>
<text x="46.9" y="205.3">2</text>
<text x="70" y="205.3">3</text>
<text x="93.1" y="205.3">4</text>
<text x="116.1" y="205.3">5</text>
<text x="139.2" y="205.3">6</text>
<text x="162.3" y="205.3">7</text>
<text x="185.4" y="205.3">8</text>
<text x="208.5" y="205.3">9</text>
<text x="231.1" y="205.3">10</text>
<text x="254.2" y="205.3">11</text>
</g>
</svg>
